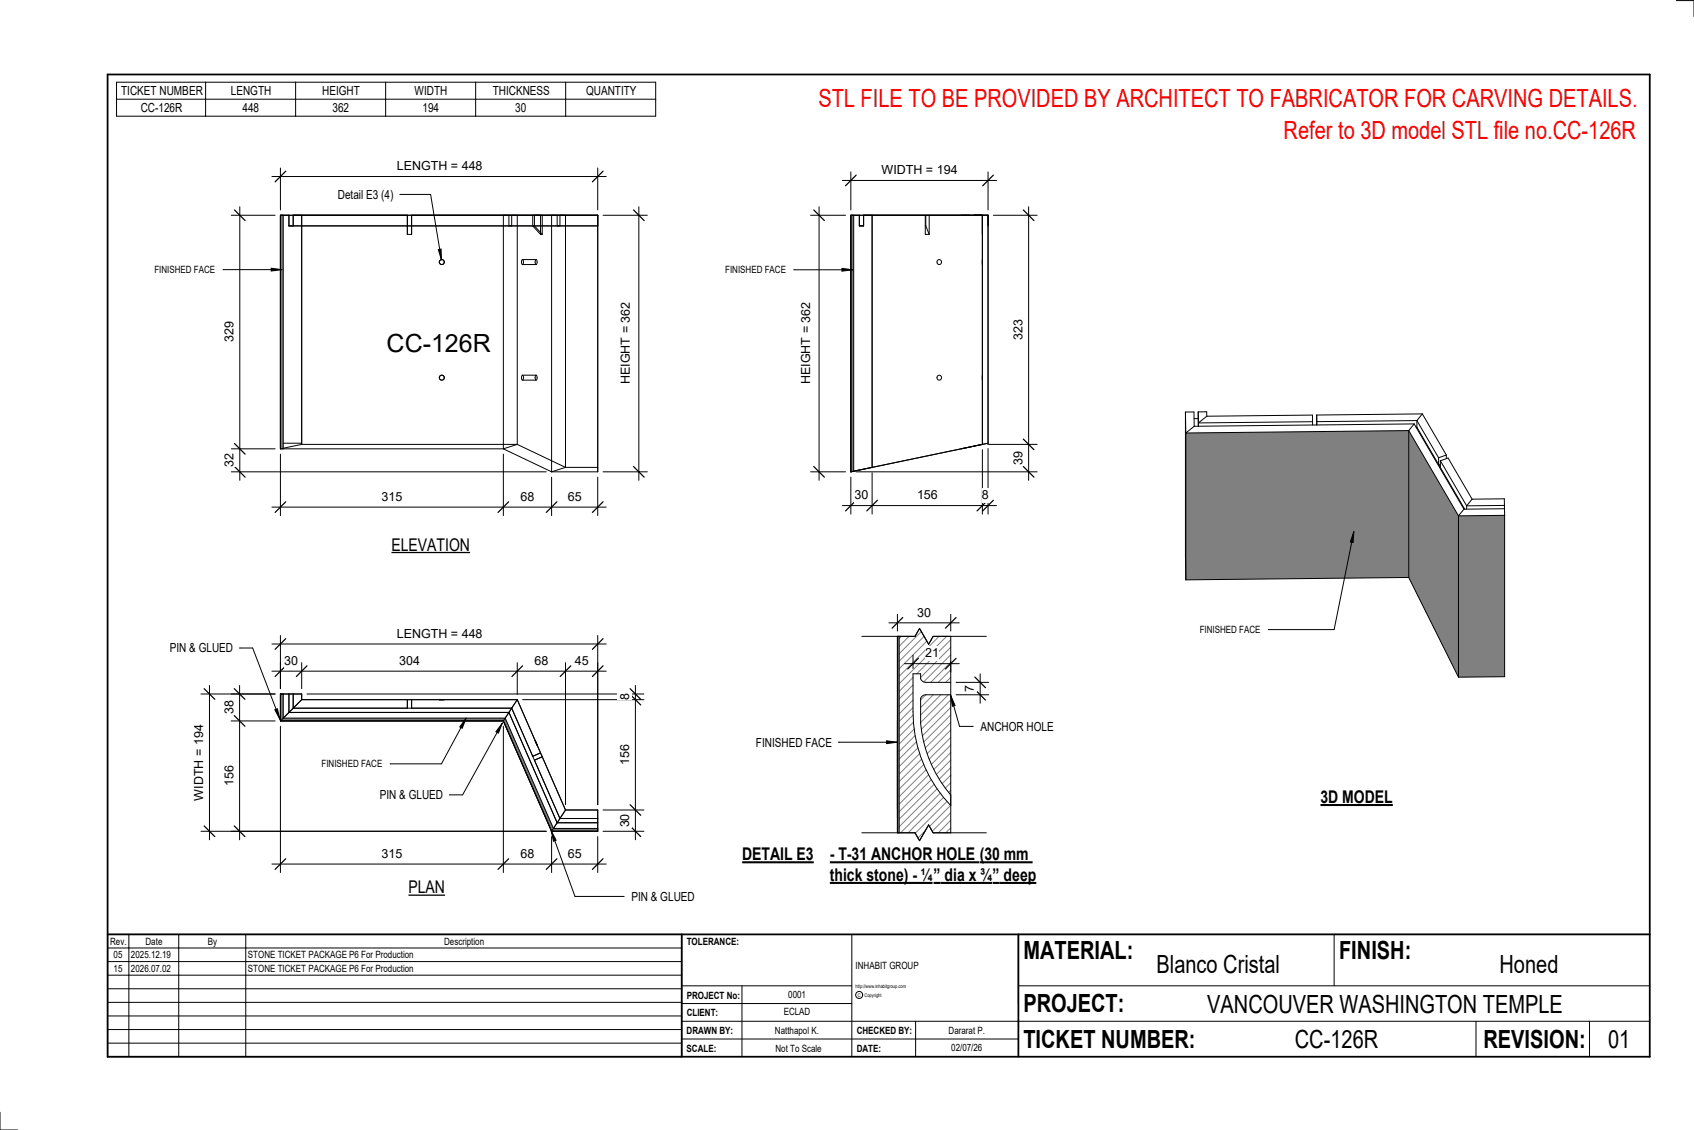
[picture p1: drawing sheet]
<svg xmlns="http://www.w3.org/2000/svg" width="914mm" height="610mm" viewBox="0 0 914 610" stroke-linecap="round" stroke-linejoin="round" font-family="sans-serif">
<g fill="#808080">
<path d="M760 232l27 46v87l-27-53z"/>
<path d="M787 278h25v87h-25z"/>
</g>
<path d="M640 222v91" fill="none" stroke="#808080" stroke-width=".54"/>
<path d="M640 234l120-2v80l-120 1z" fill="#808080"/>
<g fill="none" stroke="#000" stroke-width=".54">
<path d="M640 222h4l1 8M640 222v12M640 222v91M640 234v79M645 230l-5 4M647 222h4v3M647 222v8v-2M647 222v4h-2M651 225l-4 3M651 225l57-1v3M708 227l-61 1M708 227v2"/>
<path d="M711 224v3h54M711 224v5M760 232l27 46M760 232l-120 2M760 232v80M763 229l-3 3M763 229l27 46M763 229l-118 1M765 230v1M765 227l12 20M765 230l12 22M765 230l-1 1"/>
<path d="M765 227v3M768 223l-3 4M768 223l13 22M768 223l-57 1M777 247v4M777 249l5-2 13 22M777 249l15 24M777 252l14 23M777 249v3M781 245l-4 2M781 245v2M787 278v87"/>
<path d="M790 275l-3 3M790 275l22-1v4M792 273v2M795 269l-3 4M795 269h17v4M812 273h-20M812 273v1M812 278h-25M812 278v87h-25M760 312l27 53M760 312l-120 1"/>
</g>
<path d="M459 116h2v138l-2 1z" fill="#7c7c7c"/>
<g fill="none" stroke="#000" stroke-width=".54">
<path d="M459 116h74v123l-74 16zM461 116v138M464 116v6h2v-6M471 116v136M499 116v10h3M500 116v6M502 116v10M530 116v124M499 122h1M500 122l2 4M530 140v1zM530 141v2z"/>
<path d="M530 202v2zM530 204v1z"/>
<circle cx="507" cy="141" r="1.3"/>
<circle cx="507" cy="204" r="1.3"/>
</g>
<path d="M151 116h2v126h-2z" fill="#7c7c7c"/>
<g fill="none" stroke="#000" stroke-width=".54">
<path d="M153 116v126M156 116v6h167M158 116v6M163 116v124M220 116v10h2v-10M272 116v126M275 116v6M276 116v6M279 116v124M288 116v6l4 4M288 116v6l5 4M292 116v10"/>
<path d="M293 116v10M298 116v139M301 116v6M302 116v6M305 116v136M292 126h1M282 140l1 1-1 2-1-2zM282 140h7M282 143h7M289 140l1 1-1 2v-2zM282 202l1 2-1 1-1-1zM282 202h7"/>
<path d="M282 205h7M289 202l1 2-1 1v-1zM153 239h10M163 240l-10 2M163 240h116M279 240l-7 2M279 240l26 12M272 242h-121v-126h172v139h-25M272 242l26 13M305 252l-7 3M305 252h18"/>
<circle cx="238" cy="141" r="1.3"/>
<circle cx="238" cy="204" r="1.3"/>
</g>
<path d="M151 374h2v13h120l26 60h24v1h-25l-26-59h-121z" fill="#7c7c7c"/>
<g fill="none" stroke="#000" stroke-width=".54">
<path d="M153 374v13h120l26 60h24M156 374v10h119l26 60h22M158 374v8h118l12 26M163 377l-12 12M163 377v-3h-12v15M163 377h116M220 377v5M222 377v5M237 377h3M279 377l-7 12M279 377l26 60M279 377l13 29-4 2"/>
<path d="M151 389h121M272 389l26 59M289 400l1 2M288 408l14 34h21M293 408l-5 2M305 437l-7 11M305 437h18v11h-25"/>
</g>
<path d="M485 343v106h9l2 5 5-9 3 4h9v-14a73 73 0 0 1-20-51v-21h4v3l2 2h14v-25h-9l-3 5-5-9-2 4zM498 376h-1a67 67 0 0 0 4 33 69 69 0 0 0 12 20v-54h-13z" fill="#fff"/>
<path d="M484 343h1v106h-1z" fill="#7c7c7c"/>
<g fill="none" stroke="#808080" stroke-width=".54">
<path d="M487 343l-2 2M491 343l-6 6M497 341l-12 12M499 343l-14 14M500 346l-15 15M507 343l-22 22M511 343l-26 26M513 345l-18 18M513 349l-16 16M513 353l-14 15M513 357l-11 11M493 365l-8 8"/>
<path d="M493 370l-8 7M493 374l-8 7M493 378l-8 7M500 375l-3 3M504 375l-7 7M508 375l-11 11M512 375l-15 15M513 361l-7 7M513 365l-3 3M513 378l-16 15M493 382l-8 7M493 386l-8 7"/>
<path d="M493 390l-8 7M493 393l-8 8M494 397l-9 8M513 382l-15 15M513 386l-14 14M513 390l-14 13M513 394l-13 13M513 398l-11 12M495 400l-10 9M495 403l-10 11M496 407l-11 11M497 410l-12 12"/>
<path d="M499 412l-14 14M500 415l-15 15M501 418l-16 16M513 402l-10 10M513 406l-9 9M513 410l-8 8M513 414l-6 6M513 418l-4 5M503 421l-18 17M504 423l-19 19M506 426l-21 20M508 428l-22 21"/>
<path d="M509 430l-19 19M511 432l-17 18M513 434l-11 12M513 422l-3 3M513 426l-1 1M513 438l-10 10M499 448l-3 4M513 443l-7 6M513 447l-2 2"/>
</g>
<path d="M455 97h83M459 93v20M533 93v20M484 343h10l2-4 5 9 3-5h9v106h-9l-3-4-5 9-2-5h-10zM485 343v106M513 368h-14l-2-2v-3h-4a112 112 0 0 0 4 45 73 73 0 0 0 16 27M513 375h-13l-3 1a67 67 0 0 0 6 37 69 69 0 0 0 10 16" fill="none" stroke="#000" stroke-width=".54"/>
<path d="M462 94l-6 6M536 94l-6 6" fill="none" stroke="#000" stroke-width=".67"/>
<path d="M476 88h41v8h-41z" fill="#fff"/>
<path d="M459 257v20M471 255v22M530 243v34M533 242v35M455 273h83" fill="none" stroke="#000" stroke-width=".54"/>
<path d="M462 270l-6 6M474 270l-6 6M533 270l-6 6M536 270l-6 6" fill="none" stroke="#000" stroke-width=".67"/>
<g fill="#fff">
<path d="M461 263h8v8h-8z"/>
<path d="M495 263h11v8h-11z"/>
<path d="M530 263h4v8h-4z"/>
</g>
<path d="M438 116h18M442 112v147M438 255h18" fill="none" stroke="#000" stroke-width=".54"/>
<path d="M439 113l6 6M439 252l6 5" fill="none" stroke="#000" stroke-width=".67"/>
<path d="M431 163h8v44h-8z" fill="#fff"/>
<path d="M536 116h24M555 112v147M533 240h27M462 255h98" fill="none" stroke="#000" stroke-width=".54"/>
<path d="M552 113l6 6M552 237l6 6M552 252l6 5" fill="none" stroke="#000" stroke-width=".67"/>
<g fill="#fff">
<path d="M546 243h7v8h-7z"/>
<path d="M546 172h7v11h-7z"/>
</g>
<path d="M147 95h180M151 91v22M323 91v22" fill="none" stroke="#000" stroke-width=".54"/>
<path d="M154 92l-6 6M326 92l-6 6" fill="none" stroke="#000" stroke-width=".67"/>
<path d="M214 86h46v7h-46z" fill="#fff"/>
<path d="M125 116h23M129 112v147M125 255h170M125 242h23" fill="none" stroke="#000" stroke-width=".54"/>
<path d="M127 113l5 6M127 239l5 6M127 252l5 5" fill="none" stroke="#000" stroke-width=".67"/>
<g fill="#fff">
<path d="M120 174h8v11h-8z"/>
<path d="M120 245h8v7h-8z"/>
</g>
<path d="M326 116h23M345 112v147M326 255h23" fill="none" stroke="#000" stroke-width=".54"/>
<path d="M342 113l6 6M342 252l6 5" fill="none" stroke="#000" stroke-width=".67"/>
<path d="M334 163h8v44h-8z" fill="#fff"/>
<path d="M151 245v33M272 245v33M298 257v21M323 257v21M147 274h180" fill="none" stroke="#000" stroke-width=".54"/>
<path d="M154 271l-6 5M275 271l-6 5M301 271l-6 5M326 271l-6 5" fill="none" stroke="#000" stroke-width=".67"/>
<g fill="#fff">
<path d="M206 264h11v8h-11z"/>
<path d="M281 264h7v8h-7z"/>
<path d="M307 264h7v8h-7z"/>
<path d="M209 178h56v15h-56z"/>
</g>
<path d="M237 135l1-1v6z" fill="#000"/>
<path d="M216 105h16l6 35M237 135l1-1v6z" fill="none" stroke="#000" stroke-width=".54"/>
<path d="M182 101h30v8h-30z" fill="#fff"/>
<path d="M151 357v15M163 357v15M279 357v18M305 357v77M323 357v77M147 362h180" fill="none" stroke="#000" stroke-width=".54"/>
<path d="M154 359l-6 6M166 359l-6 6M282 359l-6 6M308 359l-6 6M326 359l-6 6" fill="none" stroke="#000" stroke-width=".67"/>
<g fill="#fff">
<path d="M153 353h8v7h-8z"/>
<path d="M216 353h11v7h-11z"/>
<path d="M289 353h7v7h-7z"/>
<path d="M310 353h8v7h-8z"/>
</g>
<path d="M147 347h180M151 343v29M323 343v91" fill="none" stroke="#000" stroke-width=".54"/>
<path d="M154 345l-6 5M326 345l-6 5" fill="none" stroke="#000" stroke-width=".67"/>
<path d="M214 338h46v8h-46z" fill="#fff"/>
<path d="M125 374h23M129 370v83M125 389h23M125 448h170" fill="none" stroke="#000" stroke-width=".54"/>
<path d="M126 372l6 5M126 386l6 6M126 446l6 5" fill="none" stroke="#000" stroke-width=".67"/>
<g fill="#fff">
<path d="M120 378h8v7h-8z"/>
<path d="M120 413h8v11h-8z"/>
</g>
<path d="M166 374h182M282 377h66M343 370v83M326 437h22M326 448h22" fill="none" stroke="#000" stroke-width=".54"/>
<path d="M340 375l6 5M340 372l6 5M340 434l6 6M340 446l6 5" fill="none" stroke="#000" stroke-width=".67"/>
<g fill="#fff">
<path d="M334 374h7v4h-7z"/>
<path d="M334 402h7v11h-7z"/>
<path d="M334 439h7v7h-7z"/>
</g>
<path d="M108 374h40M113 370v83M108 448h187" fill="none" stroke="#000" stroke-width=".54"/>
<path d="M110 372l6 5M110 446l6 5" fill="none" stroke="#000" stroke-width=".67"/>
<path d="M104 391h7v41h-7z" fill="#fff"/>
<path d="M151 392v79M272 392v79M298 451v20M323 451v20M147 466h180" fill="none" stroke="#000" stroke-width=".54"/>
<path d="M154 463l-6 6M275 463l-6 6M301 463l-6 6M326 463l-6 6" fill="none" stroke="#000" stroke-width=".67"/>
<g fill="#fff">
<path d="M206 457h11v7h-11z"/>
<path d="M281 457h7v7h-7z"/>
<path d="M307 457h7v7h-7z"/>
</g>
<path d="M129 350h7l15 38M148 383l2-1 1 6z" fill="none" stroke="#000" stroke-width=".54"/>
<path d="M148 383l2-1 1 6z" fill="#000"/>
<path d="M92 346h33v7h-33z" fill="#fff"/>
<path d="M271 390l-2 6-1-1zM271 390l-21 39h-7" fill="none" stroke="#000" stroke-width=".54"/>
<path d="M271 390l-2 6-1-1z" fill="#000"/>
<path d="M205 425h34v8h-34z" fill="#fff"/>
<path d="M298 448l2 5-1 1z" fill="#000"/>
<path d="M298 448l2 5-1 1zM298 448l12 36h27" fill="none" stroke="#000" stroke-width=".54"/>
<path d="M341 480h34v8h-34z" fill="#fff"/>
<path d="M465 343h29l2-4 5 9 3-5h28M479 400h5l-5 1zM453 400h31M465 449h29l2 5 5-9 3 4h28" fill="none" stroke="#000" stroke-width=".54"/>
<path d="M479 400h5l-5 1z" fill="#000"/>
<g fill="#fff">
<path d="M408 397h41v7h-41z"/>
<path d="M401 455h38v11h-38z"/>
</g>
<path d="M401 465h38" fill="none" stroke="#000" stroke-width="1.1" stroke-linecap="butt"/>
<g fill="#fff">
<path d="M448 455h81v11h-81z"/>
<path d="M529 455h29v11h-29z"/>
<path d="M448 466h56v12h-56z"/>
<path d="M504 466h4v12h-4z"/>
<path d="M508 466h28v12h-28z"/>
<path d="M536 466h4v12h-4z"/>
<path d="M540 466h20v12h-20z"/>
</g>
<path d="M448 465h81M448 476h55M504 476h32M529 465h28M536 476h23" fill="none" stroke="#000" stroke-width="1.1" stroke-linecap="butt"/>
<path d="M516 375h18M516 368h18M529 364v15" fill="none" stroke="#000" stroke-width=".54"/>
<path d="M526 372l6 6M526 365l6 6" fill="none" stroke="#000" stroke-width=".67"/>
<path d="M520 370h7v3h-7z" fill="#fff"/>
<path d="M488 358h30M493 353v8M513 357v6" fill="none" stroke="#000" stroke-width=".54"/>
<path d="M496 355l-6 6M516 355l-6 6" fill="none" stroke="#000" stroke-width=".67"/>
<path d="M499 349h8v7h-8z" fill="#fff"/>
<path d="M513 375l3 6h-2z" fill="#000"/>
<path d="M513 375l3 6h-2zM513 375l5 17h7" fill="none" stroke="#000" stroke-width=".54"/>
<path d="M529 388h39v8h-39z" fill="#fff"/>
<path d="M480 336h38M484 331v9M513 331v9" fill="none" stroke="#000" stroke-width=".54"/>
<path d="M487 333l-5 6M516 333l-6 6" fill="none" stroke="#000" stroke-width=".67"/>
<path d="M495 327h7v7h-7z" fill="#fff"/>
<g fill="none" stroke="#000" stroke-width=".54">
<path d="M905 0h9v9M460 504v66M720 504v28M891 504h-341v37M368 532h92M401 532v38M550 532h341M368 551h523M368 541h92M494 551v19M797 551v19M858 551v19"/>
<path d="M368 561h182M0 600v10h10"/>
<circle cx="464" cy="537" r="1.9"/>
</g>
<path d="M58 40h833v530h-833zM58 504h833M368 504v66M550 504v66" fill="none" stroke="#000" stroke-width=".96"/>
<g fill="#fff">
<path d="M652 534h192v15h-192z"/>
<path d="M513 562h17v6h-17z"/>
<path d="M425 533h10v6h-10z"/>
<path d="M423 543h15v6h-15z"/>
<path d="M418 553h24v6h-24z"/>
<path d="M624 513h68v15h-68z"/>
<path d="M809 513h33v15h-33z"/>
<path d="M512 553h20v6h-20z"/>
<path d="M699 553h45v15h-45z"/>
<path d="M442 45h443v16h-443z"/>
<path d="M868 553h12v15h-12z"/>
<path d="M61 512h5v6h-5z"/>
<path d="M61 520h5v6h-5z"/>
</g>
<g fill="none" stroke="#000" stroke-width=".54">
<path d="M63 44h291v19h-291zM63 54h291M111 44v19M160 44v19M208 44v19M257 44v19M305 44v19M58 504h310v66h-310zM58 519h310M58 511h310M70 504v66M96 504v66"/>
<path d="M133 504v66M58 533h310M58 526h310M58 555h310M58 548h310M58 541h310M58 563h310"/>
</g>
<path d="M211 289h43v10h-43z" fill="#fff"/>
<path d="M211 298h43" fill="none" stroke="#000" stroke-width=".69" stroke-linecap="butt"/>
<path d="M220 473h20v11h-20z" fill="#fff"/>
<path d="M220 483h20" fill="none" stroke="#000" stroke-width=".69" stroke-linecap="butt"/>
<path d="M713 424h39v12h-39z" fill="#fff"/>
<path d="M713 434h39" fill="none" stroke="#000" stroke-width="1.1" stroke-linecap="butt"/>
<path d="M693 63h192v15h-192z" fill="#fff"/>
<path d="M120 145h32M146 145h6l-6 1zM429 146h31M454 145l6 1h-6zM731 287l-1 6-1-1zM731 287l-11 53h-35M252 387l-2 6-2-1zM252 387l-14 25h-27" fill="none" stroke="#000" stroke-width=".54"/>
<path d="M146 145h6l-6 1zM454 145l6 1h-6zM731 287l-1 6-1-1zM252 387l-2 6-2-1z" fill="#000"/>
<g font-size="13.5" fill="#f00">
<text x="442" y="58">STL FILE TO BE PROVIDED BY ARCHITECT TO FABRICATOR FOR CARVING DETAILS.</text>
<text x="693" y="75">Refer to 3D model STL file no.CC-126R</text>
</g>
<g font-size="13.5">
<text x="209" y="190">CC-126R</text>
<text x="552" y="517">MATERIAL:</text>
<text x="723" y="517">FINISH:</text>
<text x="624" y="525">Blanco Cristal</text>
<text x="809" y="525">Honed</text>
<text x="552" y="546">PROJECT:</text>
<text x="652" y="546">VANCOUVER WASHINGTON TEMPLE</text>
<text x="552" y="565">TICKET NUMBER:</text>
<text x="699" y="565">CC-126R</text>
<text x="801" y="565">REVISION:</text>
<text x="868" y="565">01</text>
</g>
<g font-size="9.4">
<text x="211" y="297">ELEVATION</text>
<text x="713" y="433">3D MODEL</text>
<text x="401" y="464">DETAIL E3</text>
<text x="448" y="464">- T-31 ANCHOR HOLE</text>
<text x="529" y="464">(30 mm</text>
<text x="448" y="475">thick stone) - ¼</text>
<text x="504" y="475">”</text>
<text x="510" y="475">dia x ¾</text>
<text x="536" y="475">”</text>
<text x="542" y="475">deep</text>
<text x="220" y="482">PLAN</text>
</g>
<g font-size="6.7">
<text x="65" y="51">TICKET NUMBER</text>
<text x="125" y="51">LENGTH</text>
<text x="174" y="51">HEIGHT</text>
<text x="224" y="51">WIDTH</text>
<text x="266" y="51">THICKNESS</text>
<text x="316" y="51">QUANTITY</text>
<text x="76" y="60">CC-126R</text>
<text x="131" y="60">448</text>
<text x="179" y="60">362</text>
<text x="228" y="60">194</text>
<text x="278" y="60">30</text>
<text x="214" y="92">LENGTH = 448</text>
<text x="476" y="94">WIDTH = 194</text>
<text x="182" y="107">Detail E3 (4)</text>
<text x="126" y="185" transform="rotate(-90 126 185)">329</text>
<text x="552" y="183" transform="rotate(-90 552 183)">323</text>
<text x="340" y="207" transform="rotate(-90 340 207)">HEIGHT = 362</text>
<text x="437" y="207" transform="rotate(-90 437 207)">HEIGHT = 362</text>
<text x="552" y="251" transform="rotate(-90 552 251)">39</text>
<text x="126" y="252" transform="rotate(-90 126 252)">32</text>
<text x="461" y="269">30</text>
<text x="495" y="269">156</text>
<text x="530" y="269">8</text>
<text x="206" y="270">315</text>
<text x="281" y="270">68</text>
<text x="307" y="270">65</text>
<text x="495" y="333">30</text>
<text x="214" y="344">LENGTH = 448</text>
<text x="92" y="352">PIN &amp; GLUED</text>
<text x="153" y="359">30</text>
<text x="216" y="359">304</text>
<text x="289" y="359">68</text>
<text x="310" y="359">45</text>
<text x="499" y="355">21</text>
<text x="340" y="378" transform="rotate(-90 340 378)">8</text>
<text x="526" y="373" transform="rotate(-90 526 373)">7</text>
<text x="126" y="385" transform="rotate(-90 126 385)">38</text>
<text x="529" y="394">ANCHOR HOLE</text>
<text x="408" y="403">FINISHED FACE</text>
<text x="340" y="413" transform="rotate(-90 340 413)">156</text>
<text x="126" y="424" transform="rotate(-90 126 424)">156</text>
<text x="110" y="432" transform="rotate(-90 110 432)">WIDTH = 194</text>
<text x="205" y="431">PIN &amp; GLUED</text>
<text x="340" y="446" transform="rotate(-90 340 446)">30</text>
<text x="206" y="463">315</text>
<text x="281" y="463">68</text>
<text x="307" y="463">65</text>
<text x="341" y="486">PIN &amp; GLUED</text>
</g>
<g font-size="5.4">
<text x="83" y="147">FINISHED FACE</text>
<text x="391" y="147">FINISHED FACE</text>
<text x="648" y="342">FINISHED FACE</text>
<text x="174" y="414">FINISHED FACE</text>
<text x="59" y="510">Rev.</text>
<text x="79" y="510">Date</text>
<text x="112" y="510">By</text>
<text x="240" y="510">Description</text>
<text x="371" y="510">TOLERANCE:</text>
<text x="61" y="517">05</text>
<text x="71" y="517">2025.12.19</text>
<text x="134" y="517">STONE TICKET PACKAGE P6 For Production</text>
<text x="61" y="525">15</text>
<text x="71" y="524">2026.07.02</text>
<text x="134" y="524">STONE TICKET PACKAGE P6 For Production</text>
<text x="462" y="523">INHABIT GROUP</text>
<text x="371" y="539">PROJECT No:</text>
<text x="425" y="538">0001</text>
<text x="371" y="548">CLIENT:</text>
<text x="423" y="548">ECLAD</text>
<text x="371" y="558">DRAWN BY:</text>
<text x="418" y="558">Natthapol K.</text>
<text x="462" y="558">CHECKED BY:</text>
<text x="512" y="558">Dararat P.</text>
<text x="371" y="567">SCALE:</text>
<text x="419" y="567">Not To Scale</text>
<text x="462" y="567">DATE:</text>
<text x="513" y="567">02/07/26</text>
</g>
<g font-size="2.7">
<text x="462" y="533">http://www.inhabitgroup.com</text>
<text x="463" y="538">C</text>
<text x="467" y="538">Copyright</text>
</g>
</svg>
